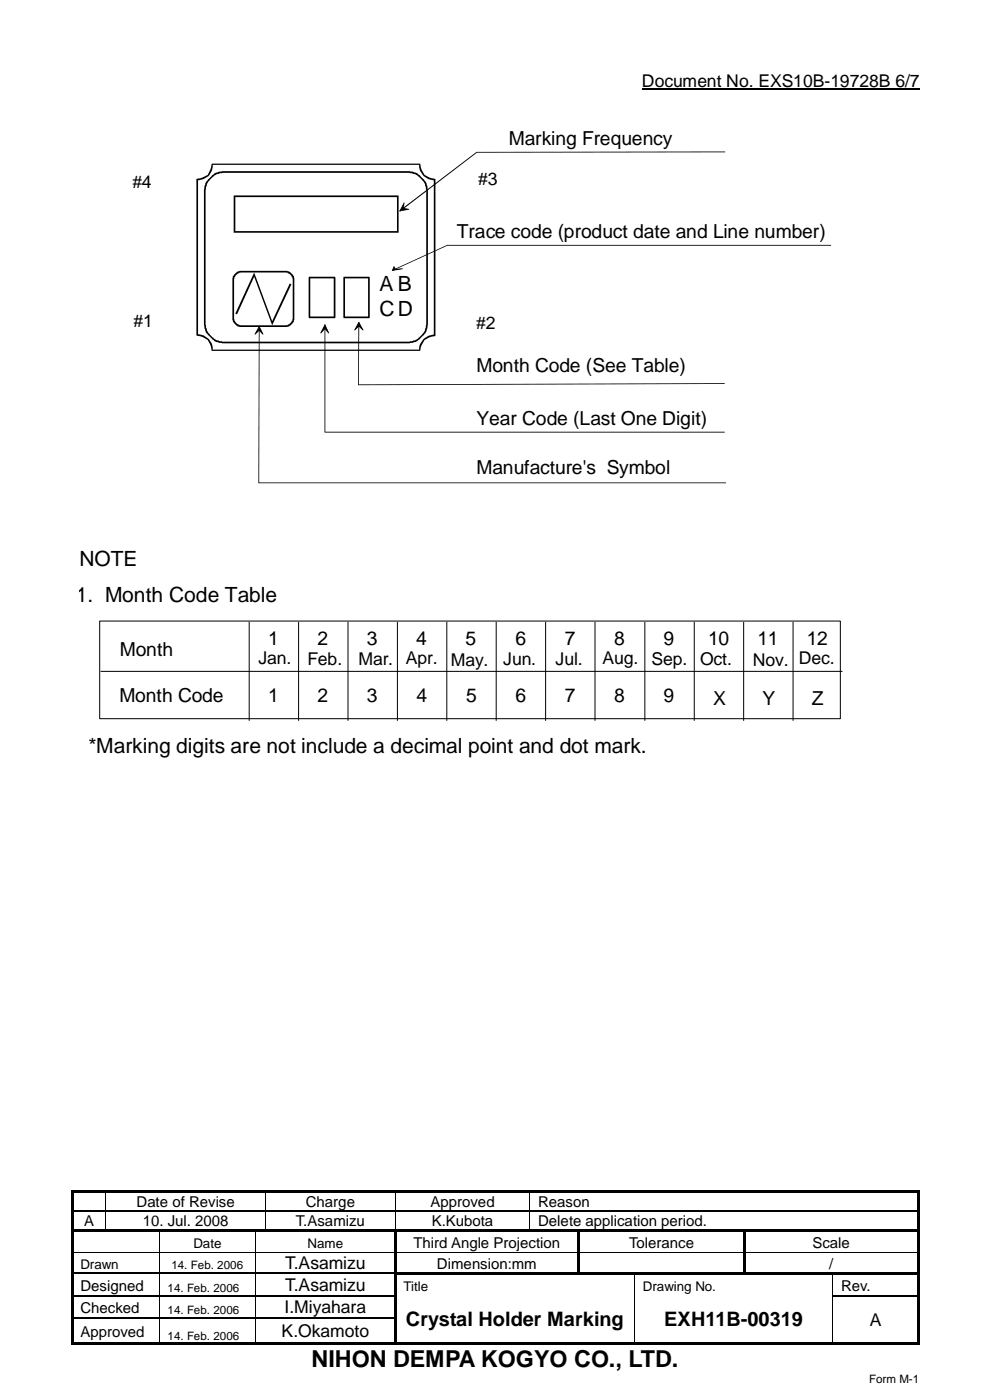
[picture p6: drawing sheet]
<svg xmlns="http://www.w3.org/2000/svg" width="210mm" height="297mm" viewBox="0 0 210 297" stroke-linecap="round" stroke-linejoin="round" font-family="sans-serif">
<path d="M136.2 18.9h58.9" fill="none" stroke="#000" stroke-width=".25"/>
<g fill="#000">
<path d="M15.1 252.6h.5v.6h-.5z" fill-rule="evenodd"/>
<path d="M15.1 252.6h.5v.5h-.5z" fill-rule="evenodd"/>
<path d="M15.1 253.2h.5v3.6h-.5z" fill-rule="evenodd"/>
<path d="M15.1 256.8h.5v.3h-.5z" fill-rule="evenodd"/>
<path d="M15.6 252.6h6.8v.5h-6.8z" fill-rule="evenodd"/>
<path d="M22.4 253.1l.1 .1z" fill-rule="evenodd"/>
<path d="M22.4 252.6h.5v.5h-.5z" fill-rule="evenodd"/>
<path d="M22.4 256.8h.3v.3h-.3z" fill-rule="evenodd"/>
<path d="M22.9 252.6h33.3v.5h-33.3z" fill-rule="evenodd"/>
<path d="M56.2 253.1l.2 .1z" fill-rule="evenodd"/>
<path d="M56.2 252.6h.5v.5h-.5z" fill-rule="evenodd"/>
<path d="M56.2 256.8h.4v.3h-.4z" fill-rule="evenodd"/>
<path d="M56.7 252.6h27.1v.5h-27.1z" fill-rule="evenodd"/>
<path d="M83.8 253.1l.1 .1z" fill-rule="evenodd"/>
<path d="M83.8 252.6h.5v.5h-.5z" fill-rule="evenodd"/>
<path d="M83.8 256.8h.3v.3h-.3z" fill-rule="evenodd"/>
<path d="M84.3 252.6h28v.5h-28z" fill-rule="evenodd"/>
<path d="M112.3 253.1l.2 .1z" fill-rule="evenodd"/>
<path d="M112.3 252.6h.5v.5h-.5z" fill-rule="evenodd"/>
<path d="M112.3 256.8h.4v.3h-.4z" fill-rule="evenodd"/>
<path d="M112.8 252.6h81.7v.5h-81.7z" fill-rule="evenodd"/>
<path d="M194.5 252.6h.5v.6h-.5z" fill-rule="evenodd"/>
<path d="M194.5 252.6h.5v.5h-.5z" fill-rule="evenodd"/>
<path d="M194.5 253.2h.5v3.6h-.5z" fill-rule="evenodd"/>
<path d="M194.5 256.8h.5v.3h-.5z" fill-rule="evenodd"/>
<path d="M15.1 257.1h.5v3.7h-.5z" fill-rule="evenodd"/>
<path d="M15.1 260.8h.5v.6h-.5z" fill-rule="evenodd"/>
<path d="M15.1 261.4h.5v4.2h-.5z" fill-rule="evenodd"/>
<path d="M15.1 265.6h.5v.1h-.5z" fill-rule="evenodd"/>
<path d="M15.1 265.7h.5v4.3h-.5z" fill-rule="evenodd"/>
<path d="M15.1 270h.5v.5h-.5z" fill-rule="evenodd"/>
<path d="M15.1 270.5h.5v4.2h-.5z" fill-rule="evenodd"/>
<path d="M15.1 274.7h.5v.4h-.5z" fill-rule="evenodd"/>
<path d="M15.1 275.1h.5v4.3h-.5z" fill-rule="evenodd"/>
<path d="M15.1 279.4h.5v.3h-.5z" fill-rule="evenodd"/>
<path d="M15.6 260.8h6.8v.5h-6.8z" fill-rule="evenodd"/>
<path d="M22.4 260.8h.5v.5h-.5z" fill-rule="evenodd"/>
<path d="M22.9 260.8h10.8v.5h-10.8z" fill-rule="evenodd"/>
<path d="M33.7 261.3l.2 .1z" fill-rule="evenodd"/>
<path d="M33.7 260.8h.6v.5h-.6z" fill-rule="evenodd"/>
<path d="M33.7 265.6h.2v.1h-.2z" fill-rule="evenodd"/>
<path d="M33.7 270.3h.2v.2h-.2z" fill-rule="evenodd"/>
<path d="M33.7 270h.4v.3h-.4z" fill-rule="evenodd"/>
<path d="M33.7 274.7h.4v.4h-.4z" fill-rule="evenodd"/>
<path d="M33.7 279.4h.4v.3h-.4z" fill-rule="evenodd"/>
<path d="M34.3 260.8h19.8v.5h-19.8z" fill-rule="evenodd"/>
<path d="M54.1 261.3l.2 .1z" fill-rule="evenodd"/>
<path d="M54.1 260.8h.5v.5h-.5z" fill-rule="evenodd"/>
<path d="M54.1 265.6h.2v.1h-.2z" fill-rule="evenodd"/>
<path d="M54.1 270.3h.2v.2h-.2z" fill-rule="evenodd"/>
<path d="M54.1 270h.3v.3h-.3z" fill-rule="evenodd"/>
<path d="M54.1 274.7h.3v.4h-.3z" fill-rule="evenodd"/>
<path d="M54.1 279.4h.3v.3h-.3z" fill-rule="evenodd"/>
<path d="M54.6 260.8h1.6v.5h-1.6z" fill-rule="evenodd"/>
<path d="M56.2 260.8h.5v.5h-.5z" fill-rule="evenodd"/>
<path d="M56.7 260.8h26.9v.5h-26.9z" fill-rule="evenodd"/>
<path d="M83.6 261.3l.5 .1z" fill-rule="evenodd"/>
<path d="M83.6 260.8h.5v.5h-.5z" fill-rule="evenodd"/>
<path d="M83.6 261.4h.5v4.2h-.5z" fill-rule="evenodd"/>
<path d="M83.6 265.6h.5v.1h-.5z" fill-rule="evenodd"/>
<path d="M83.6 265.7h.5v4.3h-.5z" fill-rule="evenodd"/>
<path d="M83.6 270h.5v.5h-.5z" fill-rule="evenodd"/>
<path d="M83.6 270.5h.5v4.2h-.5z" fill-rule="evenodd"/>
<path d="M83.6 274.7h.5v.4h-.5z" fill-rule="evenodd"/>
<path d="M83.6 275.1h.5v4.3h-.5z" fill-rule="evenodd"/>
<path d="M83.6 279.4h.5v.3h-.5z" fill-rule="evenodd"/>
<path d="M84.1 260.8h.5v.5h-.5z" fill-rule="evenodd"/>
<path d="M84.1 270h38.4v.5h-38.4z" fill-rule="evenodd"/>
<path d="M84.6 260.8h27.7v.5h-27.7z" fill-rule="evenodd"/>
<path d="M112.3 260.8h.5v.5h-.5z" fill-rule="evenodd"/>
<path d="M112.8 260.8h9.7v.5h-9.7z" fill-rule="evenodd"/>
<path d="M122.5 261.3l.5 .1z" fill-rule="evenodd"/>
<path d="M122.5 260.8h.5v.5h-.5z" fill-rule="evenodd"/>
<path d="M122.5 261.4h.5v4.2h-.5z" fill-rule="evenodd"/>
<path d="M122.5 265.6h.5v.1h-.5z" fill-rule="evenodd"/>
<path d="M122.5 265.7h.5v4.3h-.5z" fill-rule="evenodd"/>
<path d="M122.5 270h.5v.5h-.5z" fill-rule="evenodd"/>
<path d="M123 260.8h34.7v.5h-34.7z" fill-rule="evenodd"/>
<path d="M123 270h11.6v.5h-11.6z" fill-rule="evenodd"/>
<path d="M134.6 270.5h.1z" fill-rule="evenodd"/>
<path d="M134.6 270h.5v.5h-.5z" fill-rule="evenodd"/>
<path d="M134.6 274.7h.1v.4h-.1z" fill-rule="evenodd"/>
<path d="M134.6 279.4h.1v.3h-.1z" fill-rule="evenodd"/>
<path d="M135.1 270h22.6v.5h-22.6z" fill-rule="evenodd"/>
<path d="M157.7 261.3l.5 .1z" fill-rule="evenodd"/>
<path d="M157.7 260.8h.5v.5h-.5z" fill-rule="evenodd"/>
<path d="M157.7 261.4h.5v4.2h-.5z" fill-rule="evenodd"/>
<path d="M157.7 265.6h.5v.1h-.5z" fill-rule="evenodd"/>
<path d="M157.7 265.7h.5v4.3h-.5z" fill-rule="evenodd"/>
<path d="M157.7 270h.5v.5h-.5z" fill-rule="evenodd"/>
<path d="M158.2 260.8h36.3v.5h-36.3z" fill-rule="evenodd"/>
<path d="M158.2 270h18.4v.5h-18.4z" fill-rule="evenodd"/>
<path d="M176.6 270.5h.2z" fill-rule="evenodd"/>
<path d="M176.6 270h.5v.5h-.5z" fill-rule="evenodd"/>
<path d="M176.6 274.7h.2v.4h-.2z" fill-rule="evenodd"/>
<path d="M176.6 279.4h.2v.3h-.2z" fill-rule="evenodd"/>
<path d="M177.1 270h17.4v.5h-17.4z" fill-rule="evenodd"/>
<path d="M194.5 257.1h.5v3.7h-.5z" fill-rule="evenodd"/>
<path d="M194.5 260.8h.5v.6h-.5z" fill-rule="evenodd"/>
<path d="M194.5 261.4h.5v4.2h-.5z" fill-rule="evenodd"/>
<path d="M194.5 265.6h.5v.1h-.5z" fill-rule="evenodd"/>
<path d="M194.5 265.7h.5v4.3h-.5z" fill-rule="evenodd"/>
<path d="M194.5 270h.5v.5h-.5z" fill-rule="evenodd"/>
<path d="M194.5 270.5h.5v4.2h-.5z" fill-rule="evenodd"/>
<path d="M194.5 274.7h.5v.4h-.5z" fill-rule="evenodd"/>
<path d="M194.5 275.1h.5v4.3h-.5z" fill-rule="evenodd"/>
<path d="M194.5 279.4h.5v.3h-.5z" fill-rule="evenodd"/>
<path d="M15.1 279.7h.5v5.2h-.5z" fill-rule="evenodd"/>
<path d="M15.1 284.9h.5v.5h-.5z" fill-rule="evenodd"/>
<path d="M15.1 284.9h.5v.5h-.5z" fill-rule="evenodd"/>
<path d="M15.6 284.9h18.1v.5h-18.1z" fill-rule="evenodd"/>
<path d="M33.7 284.9h.6v.5h-.6z" fill-rule="evenodd"/>
<path d="M34.3 284.9h19.8v.5h-19.8z" fill-rule="evenodd"/>
<path d="M54.1 284.9h.5v.5h-.5z" fill-rule="evenodd"/>
<path d="M54.6 284.9h29v.5h-29z" fill-rule="evenodd"/>
<path d="M83.6 279.7h.5v5.2h-.5z" fill-rule="evenodd"/>
<path d="M83.6 284.9h.5v.5h-.5z" fill-rule="evenodd"/>
<path d="M84.1 284.9h50.5v.5h-50.5z" fill-rule="evenodd"/>
<path d="M134.6 284.9h.5v.5h-.5z" fill-rule="evenodd"/>
<path d="M135.1 284.9h41.5v.5h-41.5z" fill-rule="evenodd"/>
<path d="M176.6 284.9h.5v.5h-.5z" fill-rule="evenodd"/>
<path d="M177.1 284.9h17.4v.5h-17.4z" fill-rule="evenodd"/>
<path d="M194.5 279.7h.5v5.2h-.5z" fill-rule="evenodd"/>
<path d="M194.5 284.9h.5v.5h-.5z" fill-rule="evenodd"/>
<path d="M194.5 284.9h.5v.5h-.5z" fill-rule="evenodd"/>
</g>
<g fill="none" stroke="#000" stroke-width=".21">
<path d="M22.4 253.2v3.6M22.4 257.1v3.7M56.3 253.2v3.6M56.3 257.1v3.7M83.8 253.2v3.6M83.8 257.1v3.7M112.4 253.2v3.6M112.4 257.1v3.7M15.6 265.6h18.1M33.8 261.4v4.2M33.8 265.7v4.3M33.8 270.5v4.2"/>
<path d="M33.8 275.1v4.3M33.8 279.7v5.2M33.9 265.6h20.2M54.2 261.4v4.2M54.2 265.7v4.3M54.2 270.5v4.2M54.2 275.1v4.3M54.2 279.7v5.2M54.3 265.6h29.3M84.1 265.6h38.4M123 265.6h34.7M134.6 270.5v4.2"/>
<path d="M134.6 275.1v4.3M134.6 279.7v5.2M158.2 265.6h36.3M176.7 270.5v4.2M176.7 275.1v4.3M176.7 279.7v5.2"/>
</g>
<g fill="none" stroke="#000" stroke-width=".34">
<path d="M15.6 257h6.8M22.7 257h33.5M56.6 257h27.2M84.1 257h28.2M112.7 257h81.8M15.6 270.1h18.1M15.6 274.9h18.1M15.6 279.5h18.1M34.1 270.1h20M34.1 274.9h20M34.1 279.5h20M54.4 270.1h29.2"/>
<path d="M54.4 274.9h29.2M54.4 279.5h29.2M176.8 274.9h17.7"/>
</g>
<path d="M21.1 131.8h157.2v20.7h-157.2z" fill-rule="evenodd" fill="#fff" stroke="#000" stroke-width=".21"/>
<g fill="none" stroke="#000" stroke-width=".21">
<path d="M52.9 131.9v21M63.3 131.9v21M73.8 131.9v21M84.3 131.9v21M94.8 131.9v21M105.3 131.9v21M115.7 131.9v21M126.2 131.9v21M136.8 131.9v21M147.3 131.9v21M157.8 131.9v21M168.2 131.9v21"/>
<path d="M21.3 142.4h157.4"/>
</g>
<path d="M45 34.9h44a3.2 3.2 0 0 0 3.2 3.2v33a3.2 3.2 0 0 0-3.2 3.2h-44a3.2 3.2 0 0 0-3.2-3.2v-33a3 3 0 0 0 3.2-3.2z" fill-rule="evenodd" fill="#fff"/>
<path d="M41.7 38l.1-.1 .2 .4v32.6a3.2 3.2 0 0 1 3.1 3.3h43.8a3.4 3.4 0 0 1 3.1-3.2v-32.7a3.3 3.3 0 0 1-3.1-3.3h-43.8a3.2 3.2 0 0 1-3.1 3.3l-.2-.4 .7-.1a2.45 2.45 0 0 0 2.3-2.3l.2-.8 44.2 .1a2.92 2.92 0 0 0 3.1 3.1v33.4a2.9 2.9 0 0 0-3.1 3.1h-44.3a3.2 3.2 0 0 0-1.9-2.9l-1.3-.4z" fill="#000"/>
<path d="M44.9 37.5a4.2 4.2 0 0 1 2.7-1h38.6a4.2 4.2 0 0 1 4.1 4.2v27.5a4.2 4.2 0 0 1-4.1 4.2h-38.6a4.2 4.2 0 0 1-4.2-4.2v-27.5a4.2 4.2 0 0 1 1.5-3.2z" fill-rule="evenodd" fill="#fff"/>
<path d="M44.2 38l.8-.8a3.5 3.5 0 0 1 2.1-.9l.1 .4a2.98 2.98 0 0 0-2.1 .9 3.3 3.3 0 0 0-1.4 2.5l-.1 28.8a3 3 0 0 0 .9 2.1 3.3 3.3 0 0 0 2.6 1.4l39.8 .1a2.98 2.98 0 0 0 2-.9 3.3 3.3 0 0 0 1.4-2.6l.1-28.8a2.97 2.97 0 0 0-.9-2 3.4 3.4 0 0 0-2.5-1.4l-39.8-.1v-.4l39.8 .1a2.54 2.54 0 0 1 2.1 .9l.8 .7a3.4 3.4 0 0 1 .9 2.1l-.1 29a2.45 2.45 0 0 1-.9 2l-.7 .9a3.4 3.4 0 0 1-2.1 .8l-40-.1a2.44 2.44 0 0 1-2-.8l-.8-.8a3.4 3.4 0 0 1-.9-2.1l.1-29a2.79 2.79 0 0 1 .8-2z" fill="#000"/>
<path d="M50 58.2l.8-.5 .5-.1h8.9a1.77 1.77 0 0 1 1.8 1.8v7.7a1.77 1.77 0 0 1-1.8 1.8h-8.9a1.77 1.77 0 0 1-1.8-1.8v-7.7v-.5z" fill-rule="evenodd" fill="#fff"/>
<path d="M49.4 58.5l.2 .1v-.2l.6-.7h.3l-.1-.1 .4-.1 .2 .3h-.4l.1 .2-.3 .1-.5 .4-.1 .4-.1-.1v9.2l.1-.1 .1 .4 .5 .5h.3l-.1 .2h10.5l-.1-.2h.4l.4-.5 .1-.4 .2 .1v-9.2l-.2 .1-.1-.4-.4-.4-.4-.1 .1-.2h-10.1l-.2-.3 10.6 .1-.1 .1h.3l.6 .7v.2l.2-.1v.5v9.3l-.2-.1v.3l-.6 .6h-.3l.1 .2-.5 .1-10.5-.1 .1-.2h-.3l-.6-.6v-.3l-.2 .1-.1-.4zM53.9 57.8l3.8 10.3 3.8-8 .3 .2-4.1 8.7-3.8-10.3-3.6 8-.4-.2z" fill="#000"/>
<path d="M49.7 41.6h34.4v7.3h-34.4z" fill-rule="evenodd" fill="#fff"/>
<path d="M49.6 41.5h35v7.9h-35v-7.9l.3 .3v7.2h34.3v-7.2h-34.3z" fill="#000"/>
<path d="M65.6 58.9h5.1v8.2h-5.1z" fill-rule="evenodd" fill="#fff"/>
<path d="M65.6 58.7l.2 .4v8h5v-8h-5l-.2-.4 5.6 .1-.1 8.7-5.6-.1z" fill="#000"/>
<path d="M73 58.9h5v8.2h-5z" fill-rule="evenodd" fill="#fff"/>
<path d="M84.7 44.7l16.4-12.5 52.7-.1v.2l-52.6 .1-16.3 12.4h-.2zM72.8 58.8l.2-.1 .2 .4v8h4.9v-8h-4.9l-.2-.4 5.4 .1-.1 8.7-5.5-.1zM83.5 56.5h.2l.2 .5 1.5-.1-1.7 .3h.2l-.3-.4-.2 .5 2-.4v.2l-2.3 .4zM85.6 43h.2l-.2 1.1 1.1 .2h-1.3l.1-.7-.5 1.1 1.7-.4 .1 .2-2.1 .3zM83.1 57.3l11.8-5.3h81.4v.1h-81.4l-11.7 5.4zM54.9 69.2h.2l.8 1.8h-.2l-.7-.8-.8 .8 .7-1h.2l.3 .4-.4-.9-.8 1.5h-.2zM68.8 68.8h.2l.8 1.9h-.2l-.7-.9-.8 .9 .7-1.1h.2l.4 .5-.5-1-.8 1.6h-.1zM76 68.3h.2l.9 1.8h-.2l-.8-.8-.8 .8 .7-1 .7 .4-.6-.9-.8 1.5h-.2zM76 68.3h.2l-.1 13.2 77.6-.2v.2l-77.7 .2zM68.8 68.8h.2v22.8h84.7v.2h-84.9zM54.9 69.2h.2l-.1 33.1h99v.2h-99.2z" fill="#000"/>
<g fill="#000">
<path d="M83.6 56.6l.3 .5 1.5-.1-2.2 .4z" fill-rule="evenodd"/>
<path d="M85.7 43.1l-.2 1.1 1.2 .2-1.9 .4z" fill-rule="evenodd"/>
<path d="M55 69.3l.8 1.6-.8-.8-.9 .8z" fill-rule="evenodd"/>
<path d="M68.9 68.9l.8 1.7-.8-.9-.9 .9z" fill-rule="evenodd"/>
<path d="M76.1 68.4l.9 1.6-.9-.8-.9 .8z" fill-rule="evenodd"/>
</g>
<text font-size="5" x="66.1" y="289.9">NIHON DEMPA KOGYO CO., LTD.</text>
<g font-size="4.5">
<text x="80.5" y="61.7">A B</text>
<text x="80.5" y="67">CD</text>
<text x="16.9" y="120">NOTE</text>
<text x="16.1" y="127.7">1. Month Code Table</text>
<text x="18.7" y="159.8">*Marking digits are not include a decimal point and dot mark.</text>
</g>
<g font-size="4.2">
<text x="86.1" y="281.3">Crystal Holder Marking</text>
<text x="140.9" y="281.3">EXH11B-00319</text>
</g>
<g font-size="4.1">
<text x="107.9" y="30.8">Marking Frequency</text>
<text x="96.9" y="50.5">Trace code (product date and Line number)</text>
<text x="101.1" y="79">Month Code (See Table)</text>
<text x="101.1" y="90.1">Year Code (Last One Digit)</text>
<text x="101.1" y="100.5">Manufacture's Symbol</text>
<text x="56.9" y="136.9">1</text>
<text x="67.3" y="136.9">2</text>
<text x="77.8" y="136.9">3</text>
<text x="88.3" y="136.9">4</text>
<text x="98.8" y="136.9">5</text>
<text x="109.3" y="136.9">6</text>
<text x="119.8" y="136.9">7</text>
<text x="130.3" y="136.9">8</text>
<text x="140.8" y="136.9">9</text>
<text x="150.2" y="136.9">10</text>
<text x="160.7" y="136.9">11</text>
<text x="171.2" y="136.9">12</text>
<text x="25.4" y="139.1">Month</text>
<text x="25.3" y="148.8">Month Code</text>
<text x="56.9" y="148.9">1</text>
<text x="67.3" y="148.9">2</text>
<text x="77.8" y="148.9">3</text>
<text x="88.4" y="148.9">4</text>
<text x="98.9" y="148.9">5</text>
<text x="109.3" y="148.9">6</text>
<text x="119.8" y="148.9">7</text>
<text x="130.3" y="148.9">8</text>
<text x="140.8" y="148.9">9</text>
<text x="151.3" y="149.5">X</text>
<text x="161.7" y="149.5">Y</text>
<text x="172.2" y="149.5">Z</text>
</g>
<g font-size="3.7">
<text x="136.2" y="18.4">Document No. EXS10B-19728B 6/7</text>
<text x="28.1" y="39.8">#4</text>
<text x="101.4" y="39.3">#3</text>
<text x="28.3" y="69.5">#1</text>
<text x="101" y="69.8">#2</text>
<text x="54.8" y="140.9">Jan.</text>
<text x="65.2" y="141.1">Feb.</text>
<text x="76" y="141.1">Mar.</text>
<text x="86.1" y="140.9">Apr.</text>
<text x="95.7" y="141.4">May.</text>
<text x="106.8" y="141.1">Jun.</text>
<text x="117.9" y="141.1">Jul.</text>
<text x="127.8" y="140.9">Aug.</text>
<text x="138.2" y="141.1">Sep.</text>
<text x="148.5" y="141.1">Oct.</text>
<text x="159.7" y="141.4">Nov.</text>
<text x="169.5" y="140.9">Dec.</text>
<text x="60.5" y="269.1">T.Asamizu</text>
<text x="60.5" y="273.9">T.Asamizu</text>
<text x="60.4" y="278.5">I.Miyahara</text>
<text x="184.5" y="281.3">A</text>
<text x="59.7" y="283.5">K.Okamoto</text>
</g>
<g font-size="3.2">
<text x="29" y="256.1">Date of Revise</text>
<text x="64.9" y="256.1">Charge</text>
<text x="91.3" y="256.1">Approved</text>
<text x="114.2" y="256.1">Reason</text>
<text x="17.8" y="260.1">A</text>
<text x="30.3" y="260.1">10. Jul. 2008</text>
<text x="62.8" y="260.1">T.Asamizu</text>
<text x="91.6" y="260.1">K.Kubota</text>
<text x="114.2" y="260.1">Delete application period.</text>
<text x="87.7" y="264.7">Third Angle Projection</text>
<text x="92.7" y="269.1">Dimension:mm</text>
<text x="133.5" y="264.7">Tolerance</text>
<text x="172.3" y="264.7">Scale</text>
<text x="175.9" y="269.1">/</text>
<text x="17.1" y="273.9">Designed</text>
<text x="178.4" y="273.9">Rev.</text>
<text x="17.1" y="278.5">Checked</text>
<text x="17.1" y="283.5">Approved</text>
</g>
<g font-size="2.8">
<text x="17.1" y="269.1">Drawn</text>
<text x="41" y="264.7">Date</text>
<text x="65.3" y="264.7">Name</text>
<text x="85.6" y="273.9">Title</text>
<text x="136.4" y="273.9">Drawing No.</text>
</g>
<g font-size="2.5">
<text x="36.4" y="269.1">14. Feb. 2006</text>
<text x="35.6" y="274.2">14. Feb. 2006</text>
<text x="35.6" y="278.8">14. Feb. 2006</text>
<text x="35.6" y="284.3">14. Feb. 2006</text>
<text x="184.4" y="293.4">Form M-1</text>
</g>
</svg>
